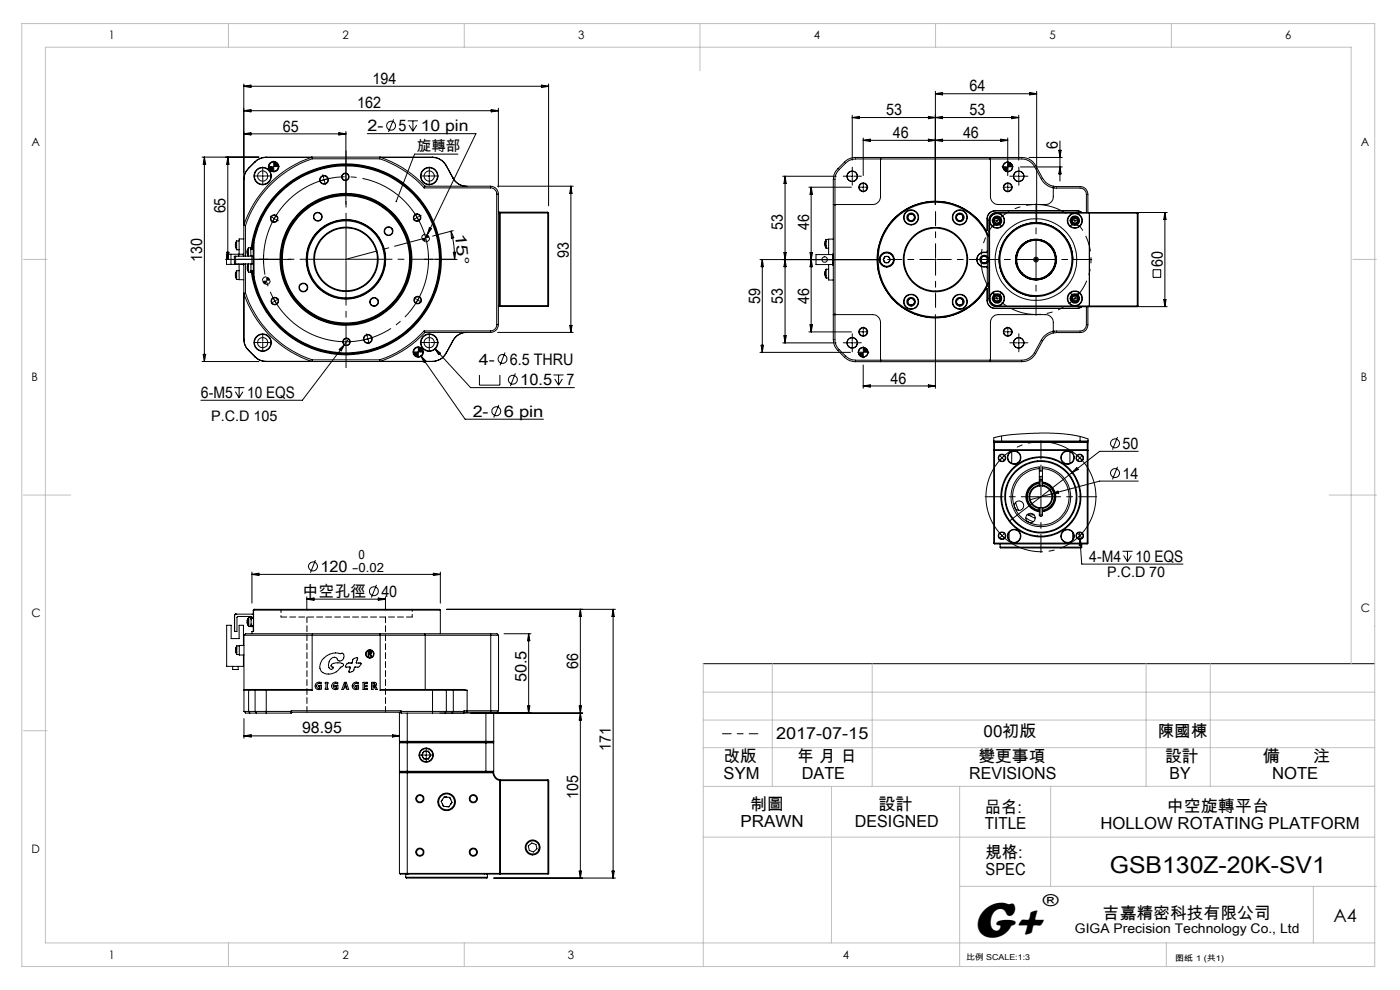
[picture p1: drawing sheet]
<svg xmlns="http://www.w3.org/2000/svg" width="297mm" height="210mm" viewBox="0 0 297 210" stroke-linecap="round" stroke-linejoin="round" font-family="sans-serif">
<g fill="none" stroke="#000" stroke-width=".21">
<path d="M51.7 17.8v36.5M51.7 18.3l1.5-.2v.5zM51.7 18.3h64.7M114.9 18.1l1.5 .2-1.5 .3zM116.4 17.8v25.9M198.4 19.4v24M198.4 19.9l1.6-.3v.5zM198.4 19.9h21.5M218.4 19.6l1.5 .3-1.5 .2zM219.9 19.4v27.7M42.9 33.3h12M43.4 33.3v43.4"/>
<path d="M43.4 33.3l.2 1.5h-.5zM48.3 33.3l.3 1.5h-.5zM48.3 33.3v21.7M51.7 28.4h21.7M51.7 28.4l1.5-.3v.5zM51.7 23.5l1.5-.3v.5zM51.7 23.5h54M51.8 38.1v9.6M52.7 35.7a3.1 3.1 0 0 0-.9 2.4M52.7 35.7h.1M52.7 35.7a3.5 3.5 0 0 0-.9 2.4M54.1 34.3v.1"/>
<path d="M54.1 34.3l-1.4 1.4M54.1 34.4l-1.4 1.3M55.6 37.4h.3M55.7 37.2v.3M56.4 33.4a3.3 3.3 0 0 0-2.3 1M56.4 33.3a3.7 3.7 0 0 0-2.3 1M56.4 33.3h35.3M56.4 33.4h9.6M56.4 33.3v.1M57.9 35.3h.3M58.1 35.2v.3M58.1 34.4a1.02 1.02 0 0 0-1.1 .9"/>
<path d="M59.1 35.3a1.02 1.02 0 0 1-1 1.1M66.3 33.7l-.1-.4a23 23 0 0 0-14.5 14.5l.4 .1M66.3 33.7a22.5 22.5 0 0 0-14.2 14.2M66.3 33.7h14.2M68.7 38l.1 .1M68.8 38.1l-.2 .1M68.8 38.1v.2M68.9 38.1h-.1M71.9 28.1l1.5 .3-1.5 .2zM73.4 27.9v15.4M77.9 28.4h23.1l-10.3 21.3M80.5 33.7l.1-.4a23.2 23.2 0 0 1 9.6 6.2"/>
<path d="M80.5 33.7a22.7 22.7 0 0 1 9.5 6.2M80.7 33.4h11M83.5 25.3l-1.1 2.7M86.5 25.6h2.2M86.8 26.5l.8 1.3M87.6 25.6v2.2M88.4 26.5l-.8 1.3M90 39.9h14.1M90.2 39.5h13.9M90.2 39.5l-.2 .4M90.9 37.4h.3M91.1 37.2v.3"/>
<path d="M91.7 33.4a3.4 3.4 0 0 1 2.9 1.7M91.7 33.3a3.5 3.5 0 0 1 3 1.8M91.7 33.3v.1M94.6 35.1l1.5 2.7M94.7 35.1h-.1M94.7 35.1l1.4 2.7M96.1 37.8a3.4 3.4 0 0 0 2.4 1.7M96.1 37.8a3.3 3.3 0 0 0 3 1.7M96.1 37.8h.1M97.2 32.7h-9.3l-3.8 10M104.1 39.9a1.33 1.33 0 0 1 1.3 1.3M104.1 39.5a1.69 1.69 0 0 1 1.6 1.7"/>
<path d="M104.1 39.5v.4M104.2 23.2l1.5 .3-1.5 .2zM105.6 39.5h16M105.7 23v16.7M121.1 39.5v31M121.1 39.5l.3 1.5h-.5zM166.1 37.4h11.3M166.5 37.4v35.3M166.5 37.4l.3 1.5h-.5zM171.6 39.7h9M172.1 39.7v30.7M172.1 39.7l.3 1.5h-.6z"/>
<path d="M180.6 37.4h.3M180.8 24.4v9.6M180.8 37.2v.4M180.8 24.9h35.3M180.8 24.9l1.5-.2v.5zM183 39.7h.3M183.1 29.3v7.9M183.1 39.6v.3M183.1 29.8h30.7M183.1 29.8l1.5-.3v.5zM186.8 33.4v8.3a1.69 1.69 0 0 1-1.7 1.7h-8.3M186.8 33.7h-5.3a3.1 3.1 0 0 0-2.1 .9l-1.4 1.4a2.87 2.87 0 0 0-.9 2.1v5.3"/>
<path d="M186.8 33.9l.1-.2h23.1l.1 .2M197 29.5l1.4 .3-1.4 .2zM197 24.7l1.4 .2-1.4 .3zM198.4 29.8l1.6-.3v.5zM198.4 24.9l1.6-.2v.5zM210.1 33.4v8.3a1.69 1.69 0 0 0 1.7 1.7h10a1.69 1.69 0 0 0 1.6-1.7v-2.2M210.1 33.7h6.7a3.1 3.1 0 0 1 2.6 1.6l1.5 2.7a3.7 3.7 0 0 0 2.5 1.8M212.3 29.5l1.5 .3-1.5 .2zM213.6 39.7h.4M213.6 35.4h.4M213.8 34.4l-.4 .1a.91 .91 0 0 0-.6 .9M213.8 29.3v7.9"/>
<path d="M213.8 39.6v.3M214.6 24.7l1.5 .2-1.5 .3zM214.8 35.4a.95 .95 0 0 1-1 1M216 37.4h.3M216.1 24.4v9.6M216.1 37.2v.4M216.5 35.4h8.9M218.3 33.4h7.1M223.4 40l.2-.1h5.5a1.39 1.39 0 0 1 1.4 1.3v3.9M223.4 39.5l5.7 .1a1.63 1.63 0 0 1 1.7 1.6v3.9M223.4 39.5a3.5 3.5 0 0 1-2.2-1.7l-1.5-2.7a3.3 3.3 0 0 0-2.9-1.7h-35.3a3.3 3.3 0 0 0-2.4 1l-1.3 1.4a3.1 3.1 0 0 0-1 2.3v33.9a3.1 3.1 0 0 0 1 2.4l1.3 1.4a3.4 3.4 0 0 0 2.4 .9h35.3a3.3 3.3 0 0 0 2.9-1.7l1.5-2.7a3.5 3.5 0 0 1 2.2-1.7M224.6 31.9h.5l-.2 1.5z"/>
<path d="M224.9 29.9v8.5M224.9 35.4l.2 1.5h-.5zM47.8 55h13.9M48.1 53.5h.5l-.3 1.5zM49 53.9v2.2M50 52.5l.2 .5M50 58.8l.2 .5M50 52.5h.1M50 51.6v.9M50 51.6h.1M50 58.8h.1M50 57.9v.9"/>
<path d="M50 57.9h.1M50 54.4h-.3v1.6h.3M50 54.4v1.6M50.2 51.1l-.2 .5M50.2 57.4l-.2 .5M50.2 51.1v1.9M50.2 57.4v1.9M50.2 51.1h.5M50.2 53h.5M50.2 57.4h.5M50.2 59.3h.5M50.7 53.9v.4"/>
<path d="M50.7 56v.1M50.7 56.1v3.2h1M51.6 53.9h-3.6v2.2h3.6M51.6 56l.1 .2M51.7 50.7h-1v3.2M51.7 56v16M51.7 53.9l-.1 .4M52.1 47.9v6.4M52.1 56v6.2M52.5 54l.1 .3M52.5 57.3l.2 .4M52.5 54h.1"/>
<path d="M52.5 57.3h.1M52.5 56.4v.9M52.5 56.4h.1M52.7 56l-.2 .4M52.7 52.6l-.3 .6 .1 .8M52.7 52.6v1.7M52.7 52.6l.5 .1M52.7 56v1.7M53.2 52.7v.2M53.2 52.7h.5M53.2 52.9h.5M53.2 52.9v1.4"/>
<path d="M53.2 57.6l-.5 .1M53.2 57.4v.2M53.2 56v1.4M53.2 57.4h.5M53.2 57.6h.5M53.3 52.7a20.2 20.2 0 0 1 30.8-14.9 20.2 20.2 0 0 1 .2 34.2 20.2 20.2 0 0 1-31-14.4M53.4 56h.3M53.4 54.3h.3M53.4 52.7a20.1 20.1 0 0 1 30.6-14.7 20.1 20.1 0 0 1 .3 33.9 20.1 20.1 0 0 1-30.8-14.3M53.4 54.3v1.7M53.4 56h-3.4M53.4 54.3l-3.4 .1"/>
<path d="M53.6 57.6l.2 1.2M53.7 51.5a20 20 0 0 1 30.6-13.3 20 20 0 0 1 .3 33.3 20 20 0 0 1-30.8-12.7M53.7 51.5l-.2 1.2M53.7 51.5h.2M53.7 51.5l.1 7.3M53.9 51.5a19.8 19.8 0 0 1 30.4-13 19.8 19.8 0 0 1 .1 33 19.8 19.8 0 0 1-30.5-12.7M53.9 51.5v7.3M53.9 58.8h-.1M55.9 54.8v.4M56.5 58.7a.79 .79 0 0 0-.8 .8M57.3 59.5v.2a.79 .79 0 0 1-.8 .7M58 46.3l.2 .1"/>
<path d="M58.2 46.4l-.1 .1M58.2 46.4l.1 .1M58.2 46.2v.2M73.2 55h.4M73.4 54.8v.4M88.4 46l.1 .2M88.5 46.2h-.2M88.5 46.2l.1 .1M88.6 46.1l-.1 .1M90.3 49.7h-.3a.74 .74 0 0 0-.5 .8M90.7 55h.4M90.9 54.8v.4"/>
<path d="M91.1 48.3l.4 .2-.8 1.2zM91.1 50.5a.84 .84 0 0 1-.8 .8M92.4 55h4.6M95.7 49a21.4 21.4 0 0 1 .7 6M95.7 49l.6 1.4-.5 .1zM96.2 48.9l-4.4 1.2M96.2 53.5h.5l-.3 1.5zM105.4 41.2h.3M105.4 41.2v27.7M105.7 45h.3M105.7 45.2h10.5M105.7 41.2v27.7"/>
<path d="M106 45v20M106 45l10.3 .1M116.2 45.2v19.6M116.3 45.1l.1 19.7-.2 .2h-10.2M116.3 45.1l-.1 .1M161.2 55.1h25.6M161.7 55.1l.3 1.5h-.5zM161.7 55.1v19.6M166.3 53.6h.5l-.3 1.5zM166.5 55.1l.3 1.5h-.5zM171.8 53.6h.6l-.3 1.5zM172.1 55.1l.3 1.5h-.6z"/>
<path d="M175 58.5l.3 .5M175 52.2l.3 .5M175 58.5h.1M175 51.3h.1M175 52.2h.1M175 51.3v.9M175.3 57.1l-.3 .6v.8M175.3 50.8l-.3 .5M175.3 57.1v1.9M175.3 50.8v1.9M175.3 57.1h.5M175.3 59h.5"/>
<path d="M175.3 50.8h.5M175.3 52.7h.5M175.8 56.1v3.3h1M176.7 55.7h.1M176.7 54.1h.1M176.7 54h-3.6v2.1h3.6M176.8 53.9v2.3M176.8 50.7h-1v3.3M177.3 43.4l-.2 .1v23.1l.2 .1M187.7 54.4h.8l.4 .7-.4 .6h-.8l-.3-.6zM198.3 55.1h.3M198.4 54.9v.3"/>
<path d="M209.1 48.9l.1 .1M209.1 48.9a12.3 12.3 0 0 0-18.6-3.3 12.3 12.3 0 0 0 0 18.9 12.3 12.3 0 0 0 18.6-3.3M209.1 48.9l.3 .6M209.2 49a12.4 12.4 0 0 0-18.7-3.4 12.4 12.4 0 0 0 0 19 12.4 12.4 0 0 0 18.7-3.4M209.3 53.5a1.58 1.58 0 0 0-2 1.6 1.58 1.58 0 0 0 2 1.5M209.3 53.5a1.6 1.6 0 0 0-2.1 1.6 1.6 1.6 0 0 0 2.1 1.5M209.3 56.6l.1 .3M209.4 48.9l-.2 .1M209.4 49.9a12.2 12.2 0 0 0-18.5-4.4 12.2 12.2 0 0 0 0 19.1 12.2 12.2 0 0 0 18.5-4.4M209.4 53.3l-.1 .2M209.4 54.4a.92 .92 0 0 0-1.3 0 .92 .92 0 0 0 0 1.3 .92 .92 0 0 0 1.3 0M209.4 54.4a.94 .94 0 0 1 0 1.3"/>
<path d="M209.4 49.5l.4 .7M209.4 49.5v4.9M209.4 55.7v4.9M209.8 60l-.4 .6M210 46.4v17.3M210.9 47a.65 .65 0 0 1 .6-.8 .65 .65 0 0 1 .7 .7 .65 .65 0 0 1-.9 .5M211.1 47.7l-.5 .3M211.1 44.7a1.69 1.69 0 0 0-1.7 1.7v2.5M211.1 44.7h17.3M211.1 45.3a1.62 1.62 0 0 0-1.1 1.1M211.1 45.3a1.48 1.48 0 0 0-1.1 1.1M211.3 46.8h.4"/>
<path d="M211.5 46.6v.4M211.7 47.6l-.3 .1M211.7 45.2a1.6 1.6 0 0 1 1.4 1.7 1.6 1.6 0 0 1-1.5 1.5 1.6 1.6 0 0 1-1.7-1.3M212 47.7l.5 .2M216.2 57.2h.1M216.3 57.3h.1M216.7 57.8v.2M216.8 52.1l.1 .1M216.9 57.9v.1M217 52l-.1 .1M217.6 51.5l-.1 .2M217.7 51.5l-.1 .1"/>
<path d="M219.6 55.1h.3M219.8 54.9v.3M221.9 58.6v.1M222 58.4v.2M222.6 58h.1M222.6 58.1h-.1M222.7 52.1v.1M222.8 52.2v.1M223.2 52.8h.1M223.2 52.9h.1M227.4 47a.66 .66 0 0 1 .5-.9 .66 .66 0 0 1 .8 .7 .66 .66 0 0 1-.8 .6M227.5 47.7l-.5 .2"/>
<path d="M227.6 55.1a7.8 7.8 0 0 0-7.8-7.9 7.8 7.8 0 0 0-7.8 7.9 7.8 7.8 0 0 0 7.8 7.8M227.8 45.2a1.61 1.61 0 0 0-1.1 2.5 1.61 1.61 0 0 0 2.7 0 1.61 1.61 0 0 0-1.2-2.5M227.9 46.8h.3M227.9 47.6l.2 .1M228 46.6v.4M228.4 44.7l1.1 .4M228.4 44.7l1 .4M228.5 47.7l.5 .3M231.1 45.1v19.9M241.3 45.2v19.7M241.3 45.2l-30.2 .1M241.3 45.1h.1"/>
<path d="M241.4 45.1v19.9M241.4 45.1l-.1 .1M244.6 57.2h1.6v1.6h-1.6zM247.1 45.1v19.9M247.1 45.1l.3 1.5h-.5zM247.6 45.1h-36.2a1.63 1.63 0 0 0-1.6 1.6v16.7a1.63 1.63 0 0 0 1.6 1.6h36.2M42.9 76.7h12M43.1 75.2h.5l-.2 1.5zM51.7 72a3.3 3.3 0 0 0 1 2.3M51.7 72h.1M51.8 72a3.5 3.5 0 0 0 .9 2.3M51.8 62.4v9.6"/>
<path d="M52.1 62.2a22.3 22.3 0 0 0 14.2 14.1M52.1 62.2h-.4a22.8 22.8 0 0 0 14.5 14.5l.1-.4M52.7 74.3l1.4 1.4M52.7 74.3h.1M54.1 75.7a3.3 3.3 0 0 0 2.3 1M54.1 75.7a3.5 3.5 0 0 0 2.3 1M54.1 75.7h.1M55.6 72.7h.3M55.7 72.5v.3M56.4 76.7h35.3M56.4 76.7h.1M56.4 76.7h9.6"/>
<path d="M58.2 63.7l.1 .2M58.3 63.9l-.2 .1M58.3 63.9l.1 .1M58.5 63.8l-.2 .1M66.3 76.3h14.2M72 74.1l1.1-1-.7 1.3zM73.1 73.1l-9 11.8h-21.5M73.9 72l-.8 1.1M78 71.7l.1 .3M78.2 71.9h-.3M80.7 76.7h11M88.5 63.6l.1 .1"/>
<path d="M88.5 74.7h.4M88.6 63.7l-.1 .1M88.6 63.7h.2M88.7 63.5l-.1 .2M88.7 74.5v.4M88.7 73.7h-.1a1.05 1.05 0 0 0-.9 1M89.3 75.5l9.4 13.4h16.6M89.3 75.5l1 1.1-.3 .3zM89.7 74.7v.1a.91 .91 0 0 1-1 .9M90 70.2a22.6 22.6 0 0 1-9.5 6.1M90 70.2h14.1M90 70.2l.2 .3"/>
<path d="M90.2 70.5a22.9 22.9 0 0 1-9.6 6.2l-.1-.4M90.2 70.5h13.9M90.9 72.7h.3M91.1 72.5v.3M91.7 76.7h.1M92.3 74l7.5 8.2h22M92.3 74l1.2 .9-.4 .3zM94.6 74.9a3.3 3.3 0 0 1-2.9 1.8M94.6 74.9l.1 .1M94.7 75a3.3 3.3 0 0 1-3 1.7M96.1 72.2h.1M96.1 72.2l-1.5 2.7"/>
<path d="M96.1 72.2l-1.4 2.8M98.5 70.5a3.4 3.4 0 0 0-2.4 1.7M99.1 70.5a3.3 3.3 0 0 0-3 1.7M101.7 79.5v2.2h4.3v-2.2M104.1 70.2v.3M105.4 68.9a1.33 1.33 0 0 1-1.3 1.3M105.4 68.9h.3M105.6 70.5h16M105.7 65h.3M105.7 64.8h10.5M105.7 68.9a1.69 1.69 0 0 1-1.6 1.6M107.1 74.8l-1 2.7"/>
<path d="M109.3 79.2l-1 2.7M116.2 64.8l.1 .1M117.4 79.5h2.2M118.5 79.5v2.2M120.9 69h.5l-.3 1.5zM161.2 74.7h19.2M161.5 73.2h.5l-.3 1.5zM166.1 72.7h11.3M166.3 71.2h.5l-.3 1.5zM171.6 70.4h9M171.8 68.9h.6l-.3 1.5zM176.8 66.7h8.3a1.69 1.69 0 0 1 1.7 1.7v8.3"/>
<path d="M177.1 66.7v5.3a2.87 2.87 0 0 0 .9 2.1l1.4 1.4a3.1 3.1 0 0 0 2.1 .9h5.3M180.6 72.7h.3M180.8 72.6v.3M183 70.4h.3M183 74.7h.3M183.1 73.7a1.02 1.02 0 0 0-1 1M183.1 70.2v.3M183.1 74.6v.3M183.1 77.4v5M184.1 74.7a1.02 1.02 0 0 1-1 1M186.8 76.2l.1 .2h23.1l.1-.2M198.4 66.7v15.7"/>
<path d="M209.2 61.2h-.1M209.2 61.2h.2M209.4 61.2v2.5a1.69 1.69 0 0 0 1.7 1.7h17.3l.7-.1 .4-.3M209.4 61.2v2.5a1.69 1.69 0 0 0 1.7 1.7h17.3l1-.4M209.4 60.6l-.3 .6M209.9 63.1a1.6 1.6 0 0 1 1.7-1.4 1.6 1.6 0 0 1 1.5 1.6 1.6 1.6 0 0 1-1.4 1.6M210 63.7a1.48 1.48 0 0 0 1.1 1.2M210 63.7a1.62 1.62 0 0 0 1.1 1.2M210.6 62.2l.5 .2M210.9 63.5a.65 .65 0 0 1 .6-.8 .65 .65 0 0 1 .7 .7 .65 .65 0 0 1-.9 .6M211.1 64.9h30.2M211.3 63.3h.4"/>
<path d="M211.4 62.5h.3M211.5 63.1v.4M212.5 62.2l-.5 .2M213.6 70.4h.4M213.8 70.2v.3M216 72.7h.3M216.1 72.6v.3M223.4 70.3a3.7 3.7 0 0 0-2.5 1.8l-1.5 2.8a3.1 3.1 0 0 1-2.6 1.5h-6.7M223.4 70.6v-2.2a1.69 1.69 0 0 0-1.6-1.7h-10a1.69 1.69 0 0 0-1.7 1.7v8.3M227 62.2l.5 .2M227.4 63.5a.66 .66 0 0 1 .5-.9 .66 .66 0 0 1 .8 .7 .66 .66 0 0 1-.8 .7M227.8 64.9a1.6 1.6 0 0 1-1.1-2.4 1.6 1.6 0 0 1 2.7 0 1.6 1.6 0 0 1-1.2 2.4"/>
<path d="M227.9 63.3h.3M228 63.1v.4M228.1 62.5h-.2M229 62.2l-.5 .2M230.5 65v3.9a1.39 1.39 0 0 1-1.4 1.3l-5.5 .1-.2-.2M230.8 65v3.9a1.63 1.63 0 0 1-1.7 1.6l-5.7 .1M241.3 64.9l.1 .1M241.4 65h-.1M246.9 63.6h.5l-.3 1.4zM49.7 82.2h2.1M49.9 83.1l.8 1.3M50.7 82.2v2.2"/>
<path d="M51.5 83.1l-.8 1.3M105.8 85.9l-1.1 2.7M117.7 80.4l.8 1.3M119.3 80.4l-.8 1.3M183.1 81.9l1.5-.3v.5zM183.1 81.9h15.3M197 81.6l1.4 .3-1.4 .2zM210.8 93.5l.2 .2M210.8 93.5h1.7M210.8 93.5l.1-.7 1.4-.3 2.8-.4 5.4-.2h3.9l3.1 .3 3.3 .9v.4M210.8 95.6l.1 19.7M210.9 93.8l-.1 1.8"/>
<path d="M210.9 95.5l.1 .1M210.9 95.5l-.1 .1M210.9 93.8l.1 .1M211 93.9v1.5M211 95.4l-.1 .1M211 95.6h19.6M211 95.4h19.6M211 95.6v19.6M211 93.9h19.6M211 93.7l-.1 .1M211 93.7h19.6M212.4 97l.3 .3"/>
<path d="M212.5 93.5v.2M212.5 93.5h16.6M212.5 92.5v1M212.7 97l-.3 .3M214.6 95.8v2.5M220.5 99.4v-.3a5.7 5.7 0 0 0-4 1.6 6.3 6.3 0 0 0 .9 10 6.3 6.3 0 0 0 9.5-3.4 6.3 6.3 0 0 0-5.7-8.2v.3M220.5 99.4a6 6 0 0 0-4.8 9.1 6 6 0 0 0 10.3 0 6 6 0 0 0-4.8-9.1M220.5 99.9h.7M220.5 99.4v3.7M221.2 99.4v3.7M227 95.8v2.5M228.4 99.2l.3 .4-1.3 .7z"/>
<path d="M229 97l.1 .1M229.1 97.1l-.1 .2M229.1 97.1l.1 .2M229.1 93.5v.2M229.1 93.5h1.7M229.1 92.6v.9M229.2 97l-.1 .1M230.6 93.9v1.5M230.6 93.7l.2 .2v1.7M230.6 95.4l.2 .2M230.6 95.6v19.6M230.7 95.5l-.1 .1"/>
<path d="M230.7 93.8l-.1 .1M230.8 93.5l-.2 .2M230.8 95.6v19.6l-.2 .2-19.7-.1M237.1 99l-1.1 2.7M237.1 92.7l-1.1 2.7M241.5 95.7h-8.2l-19.1 14.8M66.9 118.8l-1 2.7M211 115.2h19.6M211 115.2l-.1 .1M212.2 116.1l.1 .1h17l.2-.1M212.2 116.1h17.3M212.2 115.4v.7"/>
<path d="M212.4 113.5l.3 .3M212.7 113.5l-.3 .3M214.1 113v1.5M215.4 106.6l.7 1.7M217.6 109.9l1.7 .8M217.9 109.2h.3M218.2 109.2h1.2M218.2 109.2l1.4 .7M220.5 102.2a3.2 3.2 0 0 0-2.9 3.2 3.2 3.2 0 0 0 2.9 3.1M220.5 109.2a.34 .34 0 0 0 .3 .4 .34 .34 0 0 0 .4-.4M220.5 102.4a3 3 0 0 0-2.7 3 3 3 0 0 0 2.7 3M220.5 102.9a2.51 2.51 0 0 0-2.2 2.5 2.51 2.51 0 0 0 2.2 2.5"/>
<path d="M220.5 102.6a2.82 2.82 0 0 0-2.5 2.8 2.82 2.82 0 0 0 2.5 2.8M220.5 103.1a2.33 2.33 0 0 0-2 2.3 2.33 2.33 0 0 0 2 2.3M220.5 103.1h.7M220.5 107.7h.7M220.5 109.2h.7M220.5 101.7h.7zM220.5 102h.7M220.5 107.7v1.5M220.6 105.4h.4M220.8 105.2v.3M221.2 102.2a3.2 3.2 0 0 1 2.8 3.2 3.2 3.2 0 0 1-2.8 3.1M221.2 102.4a3 3 0 0 1 2.6 3 3 3 0 0 1-2.6 3"/>
<path d="M221.2 103.1a2.34 2.34 0 0 1 1.9 2.3 2.34 2.34 0 0 1-1.9 2.3M221.2 102.9a2.51 2.51 0 0 1 2.1 2.5 2.51 2.51 0 0 1-2.1 2.5M221.2 102.6a2.83 2.83 0 0 1 2.4 2.8 2.83 2.83 0 0 1-2.4 2.8M221.2 107.7v1.5M221.2 101l-.7 .1M223.1 104.8l-4.6 1.2M223.1 104.8l1.3-.6 .2 .4zM227.6 113v1.5M229 113.5l.1 .1M229 113.1l.1 1.1M229.1 113.6l-.1 .2M229.1 113.6l.1 .2"/>
<path d="M229.1 114.2l.4 5.5h21.5M229.1 114.2l.3 1.5h-.4zM229.2 113.5l-.1 .1M229.5 115.4v.7M230.6 115.2l.1 .1M238.1 116.9h2.2M238.4 117.8l.8 1.3M239.2 116.9v2.2M240 117.8l-.8 1.3M241.5 102.1h-8.2l-10.2 2.7M49.7 130.5v3.4h.6l.1-3.1h2.9v.1M49.7 130.5h.1"/>
<path d="M49.8 130.5v3.4M50 137.8h.1M50 138v.4M50 138h.1M50 138.4l.2 .4M50 137.8v.2M50 137.5v.3M50 137.5h.1M50 138.4h.1M50 130.3h3.6l.2 .2M50 130.3l-.2 .2M50 130.3h.1"/>
<path d="M50 130.3l-.3 .2M50.2 137l-.2 .5M50.2 137v1.8M50.2 137h.6M50.2 138.8h.6M51.6 136.9v-4.3h-.9v2.9h-1.7v-2.9h-.9v8.7h3.5v-2.3M51.8 134.8h14.4M51.8 136.9h-1v2.1h1M51.8 134.8v16.1M52.5 131.8h.1M52.5 131.7v.1M52.5 132v.1"/>
<path d="M52.5 132.1v.3M52.5 132h.1M52.5 132.1h.1M52.5 131.7h.1M52.5 132.4l.2 .4M52.5 131.5l.3-.5v1.8l-.3-.4M52.5 131.8v.2M52.5 131.5v.2M52.5 131.5h.1M52.5 132.4h.1M52.7 131l-.2 .5M52.7 131h.1"/>
<path d="M52.7 132.8h.1M52.7 131h.6M52.7 132.8h.6M53.2 130.9h.6v.3h-.5M53.2 132.8v.1M53.2 130.9v.1M53.3 131v1.8M53.3 130.9v.3M53.3 130.9h.1M53.3 132.7v.2M53.3 132.7h.5v.2h-.6M53.3 131.2v.3"/>
<path d="M53.3 132.4v.3M53.4 121.3v6.6M53.4 121.8h40M53.4 121.8l1.5-.2v.5zM53.7 129.4v1M53.7 132.9v1M53.7 129.4h.1M53.8 129.4v4.5h-.4v.5M53.8 129.4h39.6M53.9 129.2h39.4l.1 .2M53.9 129.2l-.2 .2M53.9 129.2l-.1 .2"/>
<path d="M65.1 126.6v2.8M65.1 127.1h16.7M65.1 127.1l1.5-.2v.4zM66.2 134.8v11.6M66.2 134.8h14.4M66.3 134.4h-14.2l-.3 .4M66.3 134.4h14.3M66.3 134.4l-.1 .4M68.7 139.6a3.6 3.6 0 0 1 3.6-1h.3a.84 .84 0 0 1 .3 1.2 .84 .84 0 0 1-1.3 .1l-.2-.3a1.12 1.12 0 0 0-1.1 0 1.12 1.12 0 0 0-.6 1.1 .74 .74 0 0 0 0 .9 .74 .74 0 0 0 .9 .3l.1-.4a.34 .34 0 0 1-.5-.4 1.81 1.81 0 0 1 2-.5l.5 .2a.53 .53 0 0 1-.5 .8 2.66 2.66 0 0 1-4.1 .6 2.23 2.23 0 0 1 .6-2.6zM78.1 138.1l.6 .1 .1 .3-.2 .3 .3 .5h-.2l-.3-.5h-.2v.5h-.1zM78.2 138.3l.4 .1-.1 .3h-.3zM79.9 124.1l-1.1 2.7"/>
<path d="M80.3 126.9l1.5 .2-1.5 .2zM80.6 134.4h9.5M80.6 134.4v.4M80.6 134.8h9.6M80.6 134.8v11.6M81.8 126.6v2.8M90.1 134.4h14M90.1 134.4l.1 .4M90.2 134.8h15.6M90.2 134.8v11.5M91.9 121.6l1.5 .2-1.5 .3zM93.4 121.3v6.6"/>
<path d="M93.4 129.4v5M94.8 129.2h35.8M104.1 134.4h.3a1.48 1.48 0 0 1 1.4 .4M104.1 134.4v16.7M105.8 134.8v16M106.9 134.4h5.7M112.1 134.4v16.9M112.1 134.4l.3 1.5h-.5zM123.1 129.2v57.1M123.1 129.2l.3 1.6h-.5zM130.1 129.2l.2 1.6h-.5zM130.1 129.2v57.1"/>
<path d="M49.4 141.3v.7h1.1v-.7M51.8 150.9h.9M51.8 150.9l.3 .4h.9M51.8 156.1l1.5-.3v.5zM51.8 152.4v4.2M51.8 156.1h32.9M52.7 150.9h1.4M52.7 146.4h1.4M52.7 146.4v4.5M52.7 150.9l.3 .4M52.8 146.3h-1v.1h.9M52.8 146.3h1.4"/>
<path d="M52.8 146.3l-.1 .1M53 151.3h1.4M54.1 146.4h12.1M54.1 150.9h7.7M54.1 146.4v4.5M54.1 150.9l.3 .4M54.2 146.3h2.3M54.2 146.3l-.1 .1M54.4 151.3h2.1M56.5 151.3h5.3M56.5 146.3h9.6l.1 .1M56.5 146.3v5"/>
<path d="M61.8 151.3l.1-.2h23l.2 .2M61.8 151.3v-.5h23.3v.5M67.1 144.9l.6-.2 .4 .1v.3a.55 .55 0 0 0-.9 .2 .55 .55 0 0 0 .7 .7v-.3h-.3v-.3h.6v.7a.83 .83 0 0 1-1.2 0 .83 .83 0 0 1 .1-1.2zM69 144.7h.6v1.6h-.6v-.3h.1v-1h-.1zM70.7 144.9l.5-.2 .4 .1v.3a.54 .54 0 0 0-.9 .2 .54 .54 0 0 0 .7 .7v-.3h-.4v-.3h.7v.7a.82 .82 0 0 1-1.2-.1 .82 .82 0 0 1 .2-1.1zM73.1 144.7h.3l.6 1.6h-.4l-.1-.4h-.5l-.1 .4h-.4zM73.2 145l.2 .7h-.3zM73.6 140.8l.4-.2a.57 .57 0 0 0 .7 0 .57 .57 0 0 0 .2-.7 .83 .83 0 0 1 1-.3l-.3 1 1 .1a.94 .94 0 0 1-1.2 .8l-.2 .1a.88 .88 0 0 1-1.2 .9l.3-1h-1zM74.5 140.6h.1M75 144.9l.6-.2 .4 .1v.3a.53 .53 0 0 0-.9 .2 .53 .53 0 0 0 .6 .7v-.3h-.3v-.3h.7v.7a.82 .82 0 0 1-1.2-.1 .82 .82 0 0 1 .1-1.1zM77 144.7h.9v.3h-.6v.4h.6v.2h-.6v.4h.6v.3h-.9zM78.8 144.7l1 .1 .1 .5-.3 .3 .5 .7h-.4l-.5-.6-.1 .6h-.3z"/>
<path d="M79.1 145l.4 .1-.1 .3h-.3zM79.6 145.6h.1M80.6 146.4h14.1M83.3 155.8l1.4 .3-1.4 .2zM84.7 157.3h1.7M84.7 157.3l.2 .1M84.7 157.6h1.7M84.7 151.1v6.2M84.7 157.6v6M84.9 157.4h1.5M84.9 157.4l-.2 .2M85.1 150.9h9.6"/>
<path d="M85.1 151.3h6.7M86.4 157.3v.1M86.4 157.4v.2M86.4 151.3v6M86.4 157.6v6M86.4 157.3h16.7M86.4 157.4h16.7M86.4 157.6h16.7M89.9 159.3h1l.5 .9-.5 .8h-1l-.4-.8zM91.8 146.3h2.9M91.8 146.3h-11l-.2 .1M91.8 146.3v5"/>
<path d="M93.3 151.3h30.3M94.7 146.3h1.4M94.7 146.3v.1M94.7 150.9a1.25 1.25 0 0 1-1.4 .4h-1.5M94.7 150.9h1.5M94.7 146.4h1.5M94.7 146.4v4.5M96.1 146.3h2.4l.6 .1M96.1 146.3l.1 .1M96.2 150.9h2.2M96.2 150.9l-.3 .4h2.5M96.2 146.4h2.9"/>
<path d="M96.2 146.4v4.5M99.1 151.1h-.5l-.2 .2M99.1 151.1h5M99.1 146.4v4.7M103.1 157.3v.1M103.1 157.4h1.5M103.1 157.3h1.6M103.1 157.4v.2M103.1 157.6h1.6M103.1 151.1v6.2M103.1 157.6v6M104.6 157.4l.1 .2"/>
<path d="M104.7 157.3l-.1 .1M104.7 151.1v6.2M104.7 157.6v6M105.8 150.8h-7.4v.5M105.8 150.8a1.72 1.72 0 0 1-1.7 .3M111.9 149.7h.5l-.3 1.6zM122.9 149.7h.5l-.3 1.6zM123.1 151.3l.3 1.4h-.5zM149.2 140.8h142.4M84.7 163.9h19.9M84.7 163.6l.2 .2M84.7 163.6h1.7"/>
<path d="M84.7 163.9v21.4M84.9 163.8h1.5M84.9 163.8l-.2 .1M86.4 163.6v.2M86.4 163.8v21.6M86.4 163.8h18.2M86.4 163.6h16.7M90.2 160.2h.4M90.4 160v.3M93.8 170.6l.3 .4M93.9 169.5l-.3 .5M94.2 169.1h.6"/>
<path d="M94.3 169l1.1 .1 .5 1.1-.7 1-1.1-.2-.5-1zM94.7 171.1h.5M95.4 169.1l.2 .5M95.6 170.6h.1M95.8 170.1l-.2 .5M103.1 163.6v.2M103.1 163.6h1.6M104.6 163.9a1.79 1.79 0 0 0 1.5 1.7M104.6 163.8h.1M104.7 163.8a1.84 1.84 0 0 0 1.4 1.6M104.7 163.8l-.1 .1M104.7 163.6l-.1 .2"/>
<path d="M106.1 165.6h.1M106.1 165.4v20M106.1 165.6h10.1M106.1 165.4h10.1l.2 .2-.1 19.7M112.1 179.4l.7-.6 .9 .3 .2 .9-.7 .7-.9-.3zM116.2 165.6v19.7M116.3 165.5l-.1 .1M84.7 185.3h31.5M84.7 185.3l.2 .1 31.4-.1M86.1 186.1l.1 .2h17.1l.1-.2M86.1 186.1h17.3M86.1 185.4v.7"/>
<path d="M103.4 185.4v.7M104.7 186.3h25.9M116.2 185.3h.1M122.9 184.8h.5l-.3 1.5zM129.8 184.8h.5l-.2 1.5z"/>
<circle cx="55.7" cy="37.3" r="1.08"/>
<circle cx="55.7" cy="37.4" r="1.85"/>
<circle cx="55.7" cy="37.4" r="1.75"/>
<circle cx="58.1" cy="35.4" r=".99"/>
<circle cx="58.1" cy="35.3" r="1.09"/>
<circle cx="68.7" cy="38.1" r=".93"/>
<circle cx="68.8" cy="38.2" r=".84"/>
<circle cx="73.3" cy="37.5" r=".69"/>
<circle cx="73.3" cy="37.5" r=".81"/>
<circle cx="83" cy="26.7" r=".95"/>
<circle cx="91.1" cy="37.4" r="1.76"/>
<circle cx="91.1" cy="37.3" r="1.08"/>
<circle cx="91.1" cy="37.4" r="1.85"/>
<circle cx="180.8" cy="37.4" r="1.12"/>
<circle cx="180.8" cy="37.4" r="1.08"/>
<circle cx="183.1" cy="39.7" r=".83"/>
<circle cx="183.1" cy="39.7" r=".93"/>
<circle cx="213.8" cy="35.4" r="1.02"/>
<circle cx="213.8" cy="39.7" r=".94"/>
<circle cx="213.8" cy="39.7" r=".83"/>
<circle cx="216.1" cy="37.4" r="1.12"/>
<circle cx="216.1" cy="37.4" r="1.08"/>
<circle cx="58.2" cy="46.4" r=".69"/>
<circle cx="58.2" cy="46.4" r=".81"/>
<circle cx="67.4" cy="46" r=".94"/>
<circle cx="67.4" cy="46" r=".84"/>
<circle cx="73.4" cy="55" r="13.8"/>
<circle cx="73.4" cy="55" r="13.5"/>
<circle cx="73.4" cy="55" r="13.7"/>
<circle cx="73.4" cy="55" r="8.2"/>
<circle cx="73.4" cy="55" r="8.3"/>
<circle cx="73.4" cy="55" r="8.4"/>
<circle cx="73.4" cy="55" r="14"/>
<circle cx="73.4" cy="55" r="6.7"/>
<circle cx="73.4" cy="55" r="6.8"/>
<circle cx="82.4" cy="49" r=".84"/>
<circle cx="82.4" cy="49" r=".94"/>
<circle cx="88.5" cy="46.2" r=".69"/>
<circle cx="88.5" cy="46.2" r=".81"/>
<circle cx="174.9" cy="55" r=".59"/>
<circle cx="188.1" cy="55.1" r="1.41"/>
<circle cx="188.1" cy="55.1" r="1.5"/>
<circle cx="188.1" cy="55.1" r=".67"/>
<circle cx="188.1" cy="55.1" r="1.59"/>
<circle cx="193.3" cy="46.1" r=".92"/>
<circle cx="193.3" cy="46.1" r="1.61"/>
<circle cx="193.3" cy="46.1" r="1.51"/>
<circle cx="193.3" cy="46.1" r=".72"/>
<circle cx="198.5" cy="55.1" r="6.8"/>
<circle cx="198.5" cy="55.1" r="6.7"/>
<circle cx="203.6" cy="46.1" r=".92"/>
<circle cx="203.6" cy="46.1" r="1.61"/>
<circle cx="203.6" cy="46.1" r=".71"/>
<circle cx="203.6" cy="46.1" r="1.51"/>
<circle cx="208.8" cy="55.1" r=".7"/>
<circle cx="208.8" cy="55.1" r=".73"/>
<circle cx="211.5" cy="46.8" r=".65"/>
<circle cx="211.5" cy="46.8" r=".55"/>
<circle cx="211.5" cy="46.8" r=".83"/>
<circle cx="211.5" cy="46.8" r="1.01"/>
<circle cx="211.5" cy="46.8" r="1.51"/>
<circle cx="219.8" cy="55.1" r="7.6"/>
<circle cx="219.8" cy="55.1" r="4.3"/>
<circle cx="219.8" cy="55.1" r="4.2"/>
<circle cx="219.8" cy="55.1" r="8.7"/>
<circle cx="219.8" cy="55" r="7.8"/>
<circle cx="219.8" cy="55.1" r=".5"/>
<circle cx="219.8" cy="55" r=".25"/>
<circle cx="219.8" cy="55.1" r="4.1"/>
<circle cx="228" cy="46.8" r=".65"/>
<circle cx="228" cy="46.8" r=".55"/>
<circle cx="228" cy="46.8" r=".83"/>
<circle cx="228" cy="46.8" r="1.01"/>
<circle cx="228" cy="46.8" r="1.51"/>
<circle cx="55.7" cy="72.7" r="1.08"/>
<circle cx="55.7" cy="72.7" r="1.75"/>
<circle cx="55.7" cy="72.7" r="1.84"/>
<circle cx="58.3" cy="63.9" r=".81"/>
<circle cx="58.3" cy="63.9" r=".7"/>
<circle cx="64.3" cy="61" r=".94"/>
<circle cx="64.3" cy="61" r=".83"/>
<circle cx="73.5" cy="72.5" r=".8"/>
<circle cx="73.5" cy="72.5" r=".7"/>
<circle cx="78" cy="71.9" r=".94"/>
<circle cx="78" cy="71.9" r=".83"/>
<circle cx="79.4" cy="64" r=".82"/>
<circle cx="79.4" cy="64" r=".93"/>
<circle cx="88.6" cy="63.7" r=".8"/>
<circle cx="88.6" cy="63.7" r=".7"/>
<circle cx="88.7" cy="74.7" r="1"/>
<circle cx="88.7" cy="74.7" r="1.1"/>
<circle cx="91.1" cy="72.7" r="1.76"/>
<circle cx="91.1" cy="72.7" r="1.08"/>
<circle cx="91.1" cy="72.7" r="1.84"/>
<circle cx="106.6" cy="76.2" r=".95"/>
<circle cx="180.8" cy="72.7" r="1.08"/>
<circle cx="180.8" cy="72.7" r="1.11"/>
<circle cx="183.1" cy="70.4" r=".84"/>
<circle cx="183.1" cy="74.7" r="1.03"/>
<circle cx="183.1" cy="70.4" r=".93"/>
<circle cx="193.3" cy="64" r=".92"/>
<circle cx="193.3" cy="64" r="1.6"/>
<circle cx="193.3" cy="64" r="1.51"/>
<circle cx="193.3" cy="64" r=".73"/>
<circle cx="203.6" cy="64" r=".92"/>
<circle cx="203.6" cy="64" r=".72"/>
<circle cx="203.6" cy="64" r="1.6"/>
<circle cx="203.6" cy="64" r="1.51"/>
<circle cx="211.5" cy="63.3" r=".84"/>
<circle cx="211.5" cy="63.3" r=".55"/>
<circle cx="211.5" cy="63.3" r="1.01"/>
<circle cx="211.5" cy="63.3" r="1.51"/>
<circle cx="211.5" cy="63.3" r=".64"/>
<circle cx="213.8" cy="70.4" r=".84"/>
<circle cx="213.8" cy="70.4" r=".94"/>
<circle cx="216.1" cy="72.7" r="1.08"/>
<circle cx="216.1" cy="72.7" r="1.11"/>
<circle cx="228" cy="63.3" r=".84"/>
<circle cx="228" cy="63.3" r=".55"/>
<circle cx="228" cy="63.3" r="1.01"/>
<circle cx="228" cy="63.3" r="1.51"/>
<circle cx="228" cy="63.3" r=".64"/>
<circle cx="105.3" cy="87.2" r=".95"/>
<circle cx="108.8" cy="80.5" r=".94"/>
<circle cx="212.6" cy="97.1" r=".79"/>
<circle cx="212.6" cy="97.1" r=".71"/>
<circle cx="215.2" cy="97" r="1.43"/>
<circle cx="215.2" cy="97.1" r="1.33"/>
<circle cx="226.5" cy="97" r="1.43"/>
<circle cx="226.5" cy="97" r="1.33"/>
<circle cx="229.1" cy="97.1" r=".7"/>
<circle cx="229.1" cy="97.1" r=".78"/>
<circle cx="236.5" cy="94" r=".95"/>
<circle cx="212.6" cy="113.6" r=".8"/>
<circle cx="212.6" cy="113.6" r=".7"/>
<circle cx="215.1" cy="113.7" r="1.34"/>
<circle cx="215.1" cy="113.7" r="1.44"/>
<circle cx="216.2" cy="107.3" r=".99"/>
<circle cx="218.6" cy="109.9" r="1"/>
<circle cx="220.8" cy="105.4" r="8.5"/>
<circle cx="220.8" cy="105.4" r="7.5"/>
<circle cx="220.8" cy="105.4" r="8.3"/>
<circle cx="220.8" cy="105.4" r="7.7"/>
<circle cx="226.5" cy="113.7" r="1.44"/>
<circle cx="226.5" cy="113.7" r="1.34"/>
<circle cx="229.1" cy="113.6" r=".69"/>
<circle cx="229.1" cy="113.6" r=".79"/>
<circle cx="236.5" cy="100.4" r=".95"/>
<circle cx="66.4" cy="120.1" r=".95"/>
<circle cx="78.4" cy="138.7" r=".8"/>
<circle cx="78.5" cy="138.7" r=".89"/>
<circle cx="79.3" cy="125.4" r=".95"/>
<circle cx="89.1" cy="169.4" r=".7"/>
<circle cx="89.1" cy="169.4" r=".86"/>
<circle cx="90.4" cy="160.2" r=".83"/>
<circle cx="90.4" cy="160.2" r="1.38"/>
<circle cx="90.4" cy="160.2" r="1.52"/>
<circle cx="94.7" cy="170.1" r="1.69"/>
<circle cx="94.8" cy="170.1" r="1.87"/>
<circle cx="100.4" cy="169.4" r=".7"/>
<circle cx="100.4" cy="169.4" r=".87"/>
<circle cx="113" cy="179.8" r="1.4"/>
<circle cx="113" cy="179.8" r="1.59"/>
<circle cx="89.1" cy="180.8" r=".7"/>
<circle cx="89.1" cy="180.8" r=".86"/>
<circle cx="100.4" cy="180.8" r=".7"/>
<circle cx="100.4" cy="180.8" r=".87"/>
</g>
<path d="M232 102a11.7 11.7 0 0 0-19.5-4.8 11.7 11.7 0 0 0 5.1 19.4 11.7 11.7 0 0 0 14.6-13.7l-.2-.9" fill="none" stroke="#000" stroke-width=".21" stroke-dasharray="30.5 1.3 1.3 1.3" stroke-dashoffset="12.9" stroke-linecap="butt"/>
<path d="M90.1 49.9a17.5 17.5 0 0 0-29.2-7.1 17.5 17.5 0 0 0 7.8 29.1 17.5 17.5 0 0 0 21.8-20.9l-.4-1.1" fill="none" stroke="#000" stroke-width=".21" stroke-dasharray="30.5 1.3 1.3 1.3" stroke-dashoffset="11.7" stroke-linecap="butt"/>
<path d="M230.9 51.6a11.7 11.7 0 0 0-19.4-4.7 11.7 11.7 0 0 0 5 19.3 11.7 11.7 0 0 0 14.7-13.6l-.3-1" fill="none" stroke="#000" stroke-width=".21" stroke-dasharray="6.3 1.3 1.3 1.3 1.3 1.3" stroke-dashoffset="4.6" stroke-linecap="butt"/>
<path d="M198.1 55h-9.8M198.5 54.7v-9.8M198.5 55.4v9.8M198.8 55h9.8" fill="none" stroke="#000" stroke-width=".21" stroke-dasharray="30.5 1.3 1.3 1.3" stroke-dashoffset="27.5"/>
<g fill="none" stroke="#000" stroke-width=".21" stroke-dasharray="30.5 1.3 1.3 1.3">
<path d="M55.4 37.3h-1.6M55.7 37v-1.6M55.7 37.7v1.5M56.1 37.3h1.6M57.7 35.3h-.8M58.1 35v-.8M58.1 35.7v.8M58.4 35.3h.8M68.4 38.2l-.7 .2M68.7 37.8l-.2-.7M68.8 38.4l.2 .8M69.1 38l.7-.2"/>
<path d="M90.7 37.3h-1.5M91.1 37v-1.6M91.1 37.7v1.5M91.4 37.3h1.6M180.5 37.4h-1.6M180.8 37v-1.5M180.8 37.7v1.6M181.1 37.4h1.6M182.8 39.7h-.7M183.1 39.4v-.7M183.5 39.7h.6M213.5 39.7h-.7"/>
<path d="M213.5 35.4h-.9M213.8 39.4v-.7M213.8 35v-.8M213.8 35.7v.9M214.1 39.7h.7M214.1 35.4h.9M215.8 37.4h-1.6M216.1 37v-1.5M216.1 37.7v1.6M216.5 37.4h1.6M55.6 55h-.6M55.9 54.7v-.6"/>
<path d="M55.9 55.3v.6M56.2 55h.6M57.9 46.2l-.5-.3M58 46.6l-.3 .6M58.4 46.1l.3-.6M58.5 46.5l.5 .3M88.2 46.3l-.5 .3M88.3 45.9l-.3-.6M88.7 46.4l.3 .6M88.8 46l.5-.3M90.6 55h-.6M90.9 54.7v-.6"/>
<path d="M90.9 55.3v.6M91.2 55h.6M183.1 40v.7M211.2 46.8h-.4M211.5 46.5v-.4M211.5 47.1v.4M211.9 46.8h.4M213.8 40v.7M227.7 46.8h-.4M228 46.5v-.4M228 47.1v.4M228.4 46.8h.4"/>
<path d="M55.4 72.7h-1.6M55.7 72.3v-1.6M55.7 73v1.6M56.1 72.7h1.6M58 64l-.4 .3M58.1 63.6l-.2-.5M58.5 64.1l.2 .5M58.6 63.7l.5-.3M77.7 72l-.7 .2M78 71.5l-.2-.7M78.1 72.2l.2 .7M78.4 71.8l.7-.2"/>
<path d="M88.3 63.5l-.4-.3M88.4 74.7h-.8M88.5 63.9l-.3 .5M88.7 74.3v-.8M88.7 75v.8M88.8 63.4l.3-.5M88.9 63.8l.5 .3M89.1 74.7h.8M90.7 72.7h-1.5M91.1 72.3v-1.6M91.1 73v1.6M91.4 72.7h1.6"/>
<path d="M180.5 72.7h-1.6M180.8 72.4v-1.6M180.8 73v1.6M181.1 72.7h1.6M182.8 70.4h-.7M182.8 74.7h-.9M183.1 70v-.6M183.1 70.7v.7M183.1 74.4v-.9M183.1 75v.9M183.5 70.4h.6M183.5 74.7h.8"/>
<path d="M211.2 63.3h-.4M211.5 63v-.4M211.5 63.6v.4M211.9 63.3h.4M213.5 70.4h-.7M213.8 70v-.6M213.8 70.7v.7M214.1 70.4h.7M215.8 72.7h-1.6M216.1 72.4v-1.6M216.1 73v1.6M216.5 72.7h1.6"/>
<path d="M227.7 63.3h-.4M228 63v-.4M228 63.6v.4M228.4 63.3h.4M212.3 96.9l-.3-.4M212.3 97.4l-.3 .3M212.8 97.4l.4 .3M212.8 96.9l.4-.4M228.8 96.9l-.2-.3M228.8 97.4l-.2 .2M229.3 97.4l.3 .2M229.3 96.9l.3-.3"/>
<path d="M212.3 113.4l-.3-.4M212.3 113.9l-.3 .3M212.8 113.9l.4 .3M212.8 113.4l.4-.4M228.8 113.4l-.3-.4M228.8 113.9l-.3 .3M229.3 113.9l.4 .3M229.3 113.4l.4-.4M90.4 159.8v-1.2M90.1 160.2h-1.2M90.4 160.5v1.2M90.8 160.2h1.2"/>
</g>
<path d="M219.5 55h-11.5M219.8 54.7v-11.5M219.8 55.4v11.5M220.1 55h11.5M220.5 105.4h-11.5M220.8 105v-11.5M220.8 105.7v11.5M221.2 105.4h11.5" fill="none" stroke="#000" stroke-width=".21" stroke-dasharray="30.5 1.3 1.3 1.3" stroke-dashoffset="26.6"/>
<path d="M153.3 155.6h7.5" fill="none" stroke="#000" stroke-width=".21" stroke-dasharray="30.5 1.3 1.3 1.3" stroke-dashoffset="28.6"/>
<path d="M73.4 55l16.9-4.5" fill="none" stroke="#000" stroke-width=".21" stroke-dasharray="30.5 1.3 1.3 1.3" stroke-dashoffset="23.6"/>
<path d="M73.1 55h-22.7M73.4 54.7v-22.7M73.4 55.3v22.7M73.7 55h22.7" fill="none" stroke="#000" stroke-width=".21" stroke-dasharray="30.5 1.3 1.3 1.3" stroke-dashoffset="21.1"/>
<path d="M59.6 129.4v1.5" fill="none" stroke="#000" stroke-width=".21" stroke-dasharray="1.3 .6" stroke-dashoffset=".7"/>
<path d="M59.6 130.9h27.8M65.1 130.9v20.2M81.8 130.9v20.2" fill="none" stroke="#000" stroke-width=".21" stroke-dasharray="1.3 .6" stroke-dashoffset=".1"/>
<path d="M87.4 129.2v1.7" fill="none" stroke="#000" stroke-width=".21" stroke-dasharray="1.3 .6" stroke-dashoffset=".8"/>
<g fill="none" stroke="#c0c0c0" stroke-width=".21">
<path d="M4.6 5h287v200h-287zM48.5 5v5M98.5 5v5M148.5 5v10M198.5 5v5M248.5 5v5M5 55h5M287 55h5M5 105h10M282 105h10M5 155h5M149.2 152.7h142.4"/>
<path d="M149.2 146.8h142.4M149.2 140.8v64.2M149.2 158.6h142.4M163.8 140.8v26M185 140.8v26M243.1 140.8v26M256.8 140.8v26M286.6 140.8v-130.8h-277v190h282M149.2 177.6h142.4M176.4 166.8v33.2M203.6 166.8v38.2M222.9 166.8v21.2"/>
<path d="M291.6 166.8h-142.4M203.6 188h88.4M278.6 188v12M48.5 200v5M98.5 200v5M247.4 200v5"/>
</g>
<g fill="#000">
<path d="M212.8 35.4a1.02 1.02 0 0 0 1 1v-1zM213.8 34.4v1h1a.96 .96 0 0 0-1-1zM182.1 74.7v.2a.97 .97 0 0 0 1 .8v-1zM183.1 73.7v1h1a1.02 1.02 0 0 0-1-1z"/>
<path d="M84 42.6l-.1 .1 .1 .2 .1-.2-.1 .2h.1l.1-.2zM55.7 59.5a.79 .79 0 0 0 .8 .9v-.9zM56.5 58.7v.8h.8a.84 .84 0 0 0-.8-.8zM89.5 50.5a.84 .84 0 0 0 .8 .8v-.8zM90.3 49.7v.8h.8a.84 .84 0 0 0-.8-.8zM87.7 74.7v.1a.91 .91 0 0 0 1 .9v-1zM88.7 73.7v1h1v-.3a.96 .96 0 0 0-1-.7zM57 35.3l.1 .2a.97 .97 0 0 0 1 .9v-1.1zM58.1 34.4v.9h1a1.02 1.02 0 0 0-1-.9z"/>
</g>
<text font-size="11" x="206.4" y="198.7">G+</text>
<text font-size="4.9" x="235.4" y="185.2">GSB130Z-20K-SV1</text>
<text font-size="3.9" x="282.9" y="195.5">A4</text>
<g font-size="3.5">
<text x="153.5" y="161.7">改版</text>
<text x="164.6" y="156.8">2017-07-15</text>
<text x="169.1" y="161.7">年 月 日</text>
<text x="207.6" y="161.7">變更事項</text>
<text x="208.7" y="156.4">00初版</text>
<text x="245.6" y="156.4">陳國棟</text>
<text x="247.2" y="161.7">設計</text>
<text x="267.9" y="161.7">備</text>
<text x="278.6" y="161.7">注</text>
<text x="153.5" y="165.2">SYM</text>
<text x="170.1" y="165.2">DATE</text>
<text x="205.6" y="165.2">REVISIONS</text>
<text x="248.1" y="165.2">BY</text>
<text x="269.9" y="165.2">NOTE</text>
<text x="159.1" y="171.9">制圖</text>
<text x="186.4" y="171.9">設計</text>
<text x="208.9" y="172.4">品名:</text>
<text x="247.5" y="172.2">中空旋轉平台</text>
<text x="157.1" y="175.4">PRAWN</text>
<text x="181.3" y="175.4">DESIGNED</text>
<text x="208.9" y="175.9">TITLE</text>
<text x="233.5" y="175.8">HOLLOW ROTATING PLATFORM</text>
<text x="209.1" y="182.1">規格:</text>
<text x="209.1" y="185.6">SPEC</text>
<text x="221.2" y="192.2">®</text>
<text x="234" y="194.8">吉嘉精密科技有限公司</text>
</g>
<g font-size="3.4">
<text x="79" y="17.8">194</text>
<text x="75.8" y="23">162</text>
<text x="205.7" y="19.4">64</text>
<text x="60" y="27.9">65</text>
<text x="78" y="27.9">2-</text>
<text x="84.5" y="27.9">5</text>
<text x="89.3" y="27.9">10 pin</text>
<text x="188" y="24.4">53</text>
<text x="189.4" y="29.3">46</text>
<text x="204.3" y="29.3">46</text>
<text x="205.7" y="24.4">53</text>
<text x="224.4" y="31.6" transform="rotate(-90 224.4 31.6)">6</text>
<text x="47.9" y="45.3" transform="rotate(-90 47.9 45.3)">65</text>
<text x="96.6" y="49.6" transform="rotate(85 96.6 49.6)">1 5 °</text>
<text x="166.1" y="48.7" transform="rotate(-90 166.1 48.7)">53</text>
<text x="171.6" y="48.7" transform="rotate(-90 171.6 48.7)">46</text>
<text x="42.9" y="55.5" transform="rotate(-90 42.9 55.5)">130</text>
<text x="120.7" y="54.6" transform="rotate(-90 120.7 54.6)">93</text>
<text x="246.7" y="56.6" transform="rotate(-90 246.7 56.6)">60</text>
<text x="161.2" y="64.4" transform="rotate(-90 161.2 64.4)">59</text>
<text x="166.1" y="64.4" transform="rotate(-90 166.1 64.4)">53</text>
<text x="171.6" y="64.4" transform="rotate(-90 171.6 64.4)">46</text>
<text x="101.6" y="77.3">4-</text>
<text x="108.2" y="77.3">6.5 THRU</text>
<text x="110.4" y="81.7">10.5</text>
<text x="120.2" y="81.7">7</text>
<text x="188.9" y="81.4">46</text>
<text x="42.6" y="84.4">6-M5</text>
<text x="52.4" y="84.4">10 EQS</text>
<text x="100.3" y="88.4">2-</text>
<text x="106.9" y="88.4">6 pin</text>
<text x="238.1" y="95.2">50</text>
<text x="238.1" y="101.5">14</text>
<text x="231.1" y="119.2">4-M4</text>
<text x="240.9" y="119.2">10 EQS</text>
<text x="68" y="121.3">120</text>
<text x="64.2" y="126.6">中空孔徑</text>
<text x="80.9" y="126.6">40</text>
<text x="122.7" y="141.8" transform="rotate(-90 122.7 141.8)">66</text>
<text x="111.7" y="144.7" transform="rotate(-90 111.7 144.7)">50.5</text>
<text x="64.1" y="155.6">98.95</text>
<text x="129.6" y="159.3" transform="rotate(-90 129.6 159.3)">171</text>
<text x="122.7" y="169.5" transform="rotate(-90 122.7 169.5)">105</text>
</g>
<g font-size="3.1">
<text x="88.4" y="31.9">旋轉部</text>
<text x="44.8" y="89.3">P.C.D 105</text>
<text x="234.9" y="122.3">P.C.D 70</text>
</g>
<text font-size="2.8" x="228" y="197.8">GIGA Precision Technology Co., Ltd</text>
<g font-size="2.7">
<text x="76.1" y="118.6">0</text>
<text x="74.7" y="121.3">-0.02</text>
</g>
<g font-size="2.5">
<text x="23.1" y="8.4">1</text>
<text x="72.7" y="8.4">2</text>
<text x="122.7" y="8.4">3</text>
<text x="172.7" y="8.4">4</text>
<text x="222.7" y="8.4">5</text>
<text x="272.7" y="8.4">6</text>
<text x="6.7" y="30.9">A</text>
<text x="288.7" y="30.9">A</text>
<text x="6.7" y="80.9">B</text>
<text x="288.7" y="80.9">B</text>
<text x="6.7" y="130.9">C</text>
<text x="288.7" y="129.9">C</text>
<text x="6.7" y="180.9">D</text>
<text x="23.1" y="203.4">1</text>
<text x="72.7" y="203.4">2</text>
<text x="120.5" y="203.4">3</text>
<text x="178.8" y="203.4">4</text>
</g>
<g font-size="1.7">
<text x="204.9" y="203.7">比例 SCALE:1:3</text>
<text x="249.3" y="203.8">图纸 1 (共1)</text>
</g>
</svg>
